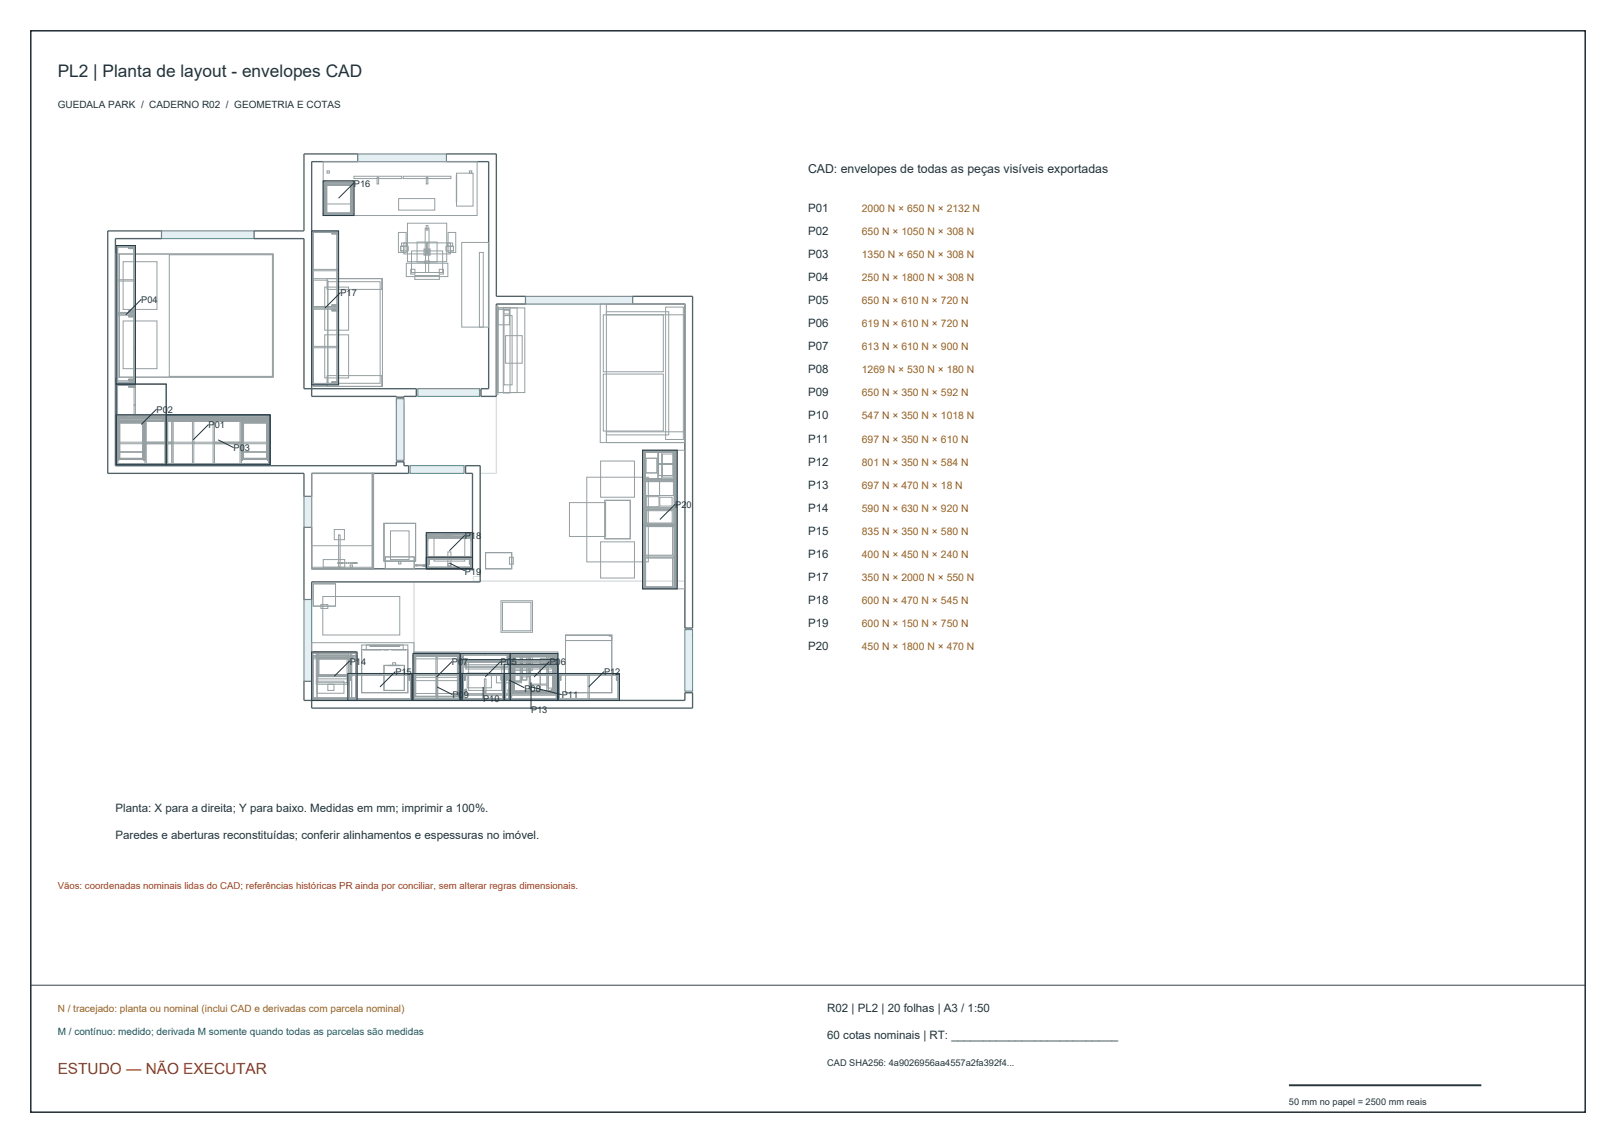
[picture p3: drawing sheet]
<svg xmlns="http://www.w3.org/2000/svg" width="420mm" height="297mm" viewBox="0 0 420 297" stroke-linecap="round" stroke-linejoin="round" font-family="sans-serif">
<path d="M110 103v-2h-31v-39h-49v59h73v-1h2M125 103v-2h2v-59h-46v61h22v2h2M129 103h-24v18h19.8v28.8h-1.8v1.2h55M107 121v2h-26v24.8h41.8v-24.8h-1.8v-2M124.8 123h4.2v-44h49v86h2v15h-2v2h-97v-30.8h43.8v-.2M107.6 151.2v30.8" fill="none" stroke="#d9dfe0" stroke-width=".26"/>
<path d="M79 40h14v2h-12v61h22v.2l5.2-.2v-2h-29.2v-39h-13v-2h13zM116 40h13v37h7.6v2h-7.6v24h-4v-2h2v-59h-11zM28 60h14v2h-12v59h73v-1h2v1h1.2v2h-25.2v6h-2v-6h-51zM164.4 77h15.6v86.2h-2v-84.2h-13.6zM79 137h2v10.8h41.8v-24.8h-1.8v-2h3.8v30.2h-43.8v4.6h-2zM79 177v5h99v-2h2v4h-99v-7z" fill="none" stroke="#526269" stroke-width=".35"/>
<g fill="#e4eff4" stroke="#627d92" stroke-width=".26">
<path d="M42 60h24v2h-24z" fill-rule="evenodd"/>
<path d="M93 40h23v2h-23z" fill-rule="evenodd"/>
<path d="M136.6 77h27.8v2h-27.8z" fill-rule="evenodd"/>
<path d="M79 155.8h2v21.2h-2z" fill-rule="evenodd"/>
<path d="M79 129h2v8h-2z" fill-rule="evenodd"/>
<path d="M108.6 101h16v2h-16z" fill-rule="evenodd"/>
<path d="M103 103.6h2v16h-2z" fill-rule="evenodd"/>
<path d="M106.6 121h14v2h-14z" fill-rule="evenodd"/>
<path d="M178 163.6h2v16h-2z" fill-rule="evenodd"/>
</g>
<g fill="none" stroke="#96a0a2" stroke-width=".26">
<path d="M81 60h6.6v.4h-6.6zM84 42h40v14h-40zM84 47h.4v8.6h-.4zM84 55.6h8v.4h-8zM84.4 47h7.2v.4h-7.2zM84.4 47.4h7.2v8.2h-7.2zM84.4 47.6h.2v8h-.2zM84.4 48h7.2v5h-7.2zM84.4 47.8h7.2v.3h-7.2zM84.4 47.8v1.1zM84.4 47.6l.1 8zM84.5 47.6l.1 8z"/>
<path d="M84.6 47.8h.3v7.8h-.3zM84.8 47.8h6.4v7.8h-6.4zM84.9 47.8h6.2v.3h-6.2zM84.9 55.3h6.2v.3h-6.2zM85 44.4h.6v.6h-.6zM91.1 47.8h.3v7.8h-.3zM91.4 47.6l.1 8zM91.4 47.6h.2v8h-.2zM91.5 47.6l.1 8zM91.6 47.8v1.1zM91.6 47h.4v8.6h-.4zM92 45.8h12.4v.6h-12.4z"/>
<path d="M98 46h.4v1.8h-.4zM103.6 51.6h9.4v3h-9.4zM104.8 45.8h12.4v.6h-12.4zM105.9 58h10.2v10h-10.2zM110.5 59.3h1v6.2h-1zM110.8 58.6h.4v1.2h-.4zM110.8 46h.4v1.8h-.4zM118.6 45.6l.1 6.8zM118.6 45h4.3v8.6h-4.3zM122 44.4h.6v.6h-.6zM30 66h1v32h-1zM30.2 63.8h4.6v.4h-4.6z"/>
<path d="M30.2 64.2h.4v35.2h-.4zM30.6 64.2h4.2v35.2h-4.2zM30.6 72.7h4.2v.3h-4.2zM31 66h40v32h-40zM32 68h8.8v12.4h-8.8zM33.5 64.2h1v.3h-1zM33.5 64.2h1.5v.4h-1.5zM33.7 64.2h.8v.1h-.8zM34.7 64h.3v.4h-.3zM34.8 64h.3v.7h-.3zM34.8 63.8h.4v8.8h-.4zM34.8 72.7h.4v8.8h-.4z"/>
<path d="M34.9 64.1h.2v.5h-.2zM44 66.2h26.8v31.6h-26.8zM81 60.4h.4v39.2h-.4zM81.4 60.4h6.2v39.2h-6.2zM81.4 70h6.2v.4h-6.2zM81.4 79.6h6.2v.4h-6.2zM81.4 72.4h18v28h-18zM81.4 72.8h3.8v27.2h-3.8zM84.4 74.6h6.2v11.2h-6.2zM85 72.4h14.2v2.8h-14.2zM85.2 73.2h13.6v26.4h-13.6zM86.3 60.4h1v.3h-1z"/>
<path d="M86.3 79.3h1v.3h-1zM86.3 60.4h1.5v.4h-1.5zM86.3 79.2h1.5v.4h-1.5zM86.4 60.4h.9v.1h-.9zM86.4 79.5h.9v.1h-.9zM87.5 60.2h.3v.4h-.3zM87.5 79.4h.3v.4h-.3zM87.6 60.2h.3v.7h-.3zM87.6 79.1h.3v.7h-.3zM87.6 60h.4v10h-.4zM87.6 70h.4v10h-.4zM87.7 60.3h.2v.5h-.2z"/>
<path d="M87.7 79.2h.2v.5h-.2zM103.6 60.4h2v5.2h-2zM104.1 64h.8v1.2h-.8zM104.1 64h2v1.2h-2zM104.4 63.1h1.3v.9h-1.3zM104.9 63.1h6.3v2.9h-6.3zM105.6 68.4h10.8v3.5h-10.8zM106.8 70h1v1.2h-1zM107 65.2h4.4v5.6h-4.4zM107.8 71.6h6.4v1h-6.4zM108.4 62.9h5.2v5.2h-5.2zM110.2 64.7h1.6v1.6h-1.6z"/>
<path d="M110.4 67.8h1.2v.6h-1.2zM110.5 65h1v1h-1zM110.6 65.2h4.4v5.6h-4.4zM110.8 63.1h6.3v2.9h-6.3zM114.2 70h1v1.2h-1zM115.9 64h1.9v1.2h-1.9zM116.3 63.1h1.3v.9h-1.3zM116.5 60.4h2v5.2h-2zM117.1 64h.8v1.2h-.8zM120 63h7v22h-7zM124.6 65.6h1v19.4h-1zM129 79.5h.4v23h-.4z"/>
<path d="M130.8 79.9h1.8v22.2h-1.8zM156 79h22v36h-22zM157.6 79h20.4v2.8h-20.4zM173 79.8h4.6v34.4h-4.6zM30.2 99.8h13v21h-13zM30.2 99.8h.4v20.6h-.4zM30.2 99.4h4.6v.4h-4.6zM30.6 99.8h4.2v.4h-4.2zM30.6 81.6h4.2v.3h-4.2zM30.6 81.2h4.2v.3h-4.2zM30.6 98.9h4.2v.4h-4.2zM32 83.4h8.8v12.4h-8.8z"/>
<path d="M33.5 80.9h1v.2h-1zM33.5 82h1v.2h-1zM33.5 98.6h1v.3h-1zM33.5 80.8h1.5v.3h-1.5zM33.5 82h1.5v.3h-1.5zM33.5 98.5h1.5v.4h-1.5zM33.7 81h.8v.2h-.8zM33.7 81.9h.8v.2h-.8zM33.7 98.8h.8v.1h-.8zM34 99.3h.4v.1h-.4zM34.7 99.9h.3v.5h-.3zM34.7 80.9h.3v.5h-.3z"/>
<path d="M34.7 81.7h.3v.5h-.3zM34.7 98.7h.3v.4h-.3zM34.8 80.7h.3v.7h-.3zM34.8 81.7h.3v.7h-.3zM34.8 98.4h.3v.7h-.3zM34.8 100h.3v.7h-.3zM34.8 99.9h.4v5.4h-.4zM34.8 81.6h.4v8.8h-.4zM34.8 90.5h.4v8.8h-.4zM34.9 80.8h.2v.5h-.2zM34.9 81.8h.2v.5h-.2zM34.9 98.5h.2v.5h-.2z"/>
<path d="M81 99.6h6.6v.4h-6.6zM81.4 80h6.2v.4h-6.2zM81.4 90h6.2v.4h-6.2zM84.4 87h6.2v11.2h-6.2zM85 97.6h14.2v2.8h-14.2zM86.3 80.4h1v.3h-1zM86.3 99.3h1v.3h-1zM86.3 80.4h1.5v.4h-1.5zM86.3 99.2h1.5v.4h-1.5zM86.4 80.4h.9v.1h-.9zM86.4 99.5h.9v.1h-.9zM87.5 80.2h.3v.4h-.3z"/>
<path d="M87.5 99.4h.3v.4h-.3zM87.6 80.2h.3v.7h-.3zM87.6 99.1h.3v.7h-.3zM87.6 80h.4v10h-.4zM87.6 90h.4v10h-.4zM87.7 80.3h.2v.5h-.2zM87.7 99.2h.2v.5h-.2zM129.4 80h7v22h-7zM129.4 80h5v22h-5zM129.4 80.4h3v4h-3zM131 82h2.1v18h-2.1zM131 80.6h1.4v1h-1.4z"/>
<path d="M131.4 87.2h4.3v7.2h-4.3zM156.8 81.8h15.6v14.8h-15.6zM156.8 97.2h15.6v14.8h-15.6zM157.6 81h16.2v32h-16.2zM30.2 109.4h.4v11.4h-.4zM30.2 107.8h.4v1.6h-.4zM30.6 109.4h39.2v11h-39.2zM30.6 109.4h7.1v8h-7.1zM30.6 109.4h14.1v11h-14.1zM30.6 114.9h19.4v.4h-19.4zM30.6 107.8h39.2v1.6h-39.2zM30.6 107.8h39.2v.7h-39.2z"/>
<path d="M30.6 107.9h39.2zM30.6 108.4h39.2zM30.6 107.9h39.2v.5h-39.2zM30.6 108.6h39.2v.6h-39.2zM30.6 108.6h39.2zM30.6 109.2h39.2zM30.6 109.6h.2v10h-.2zM30.6 109.2h7v.4h-7zM30.6 107.9h19.9v.4h-19.9zM30.6 107.9h.4v.3h-.4zM30.6 108.7h.4v.2h-.4zM30.6 118.3v1.1z"/>
<path d="M30.6 109.6l.1 10zM30.7 109.6l.1 10zM30.8 108.3h2.2v.2h-2.2zM30.8 109.6h.3v9.8h-.3zM31 109.6h6.2v9.8h-6.2zM31 108.3v.2zM31.1 119.1h6v.3h-6zM31.1 109.6h6v.3h-6zM31.2 107.8h1.7v.6h-1.7zM31.2 108.3h1.1v.2h-1.1zM32.3 108.3v.2zM33.5 100.2h1v.3h-1z"/>
<path d="M33.5 100.2h1.5v.4h-1.5zM33.7 100.2h.8v.1h-.8zM34.8 107.8h2.9v.4h-2.9zM34.8 105.3h.4v2.5h-.4zM34.9 100.1h.2v.5h-.2zM37.1 109.6h.3v9.8h-.3zM37.4 109.6l.1 10zM37.5 109.6h.2v10h-.2zM37.5 109.6l.1 10zM37.6 118.3v1.1zM37.7 109.4h.3v11h-.3zM37.7 107.8h5.4v.4h-5.4z"/>
<path d="M38 114.9h6.7v.4h-6.7zM42.3 107.9h.7v.3h-.7zM42.4 108h.4v1.5h-.4zM42.4 107.9h.5v.2h-.5zM42.5 108.5h.3v1h-.3zM42.6 108h.5v.3h-.5zM42.7 108.5h.1v.8h-.1zM42.8 108.2h.4v12.2h-.4zM43.2 107.8h.4v13h-.4zM43.6 107.8h26.2v12.6h-26.2zM43.6 107.8h26.2v.7h-26.2zM43.6 107.9h26.2z"/>
<path d="M43.6 108.4h26.2zM43.6 107.9h26.2v.5h-26.2zM43.6 108.6h26.2v.6h-26.2zM43.6 108.6h26.2zM43.6 109.2h26.2zM43.6 107.9h13.4v.4h-13.4zM43.6 107.9h.4v.3h-.4zM43.6 108.7h.4v.2h-.4zM43.8 108.3h2.2v.2h-2.2zM44 108.3v.2zM44.2 107.8h1.7v.6h-1.7zM44.2 108.3h1.1v.2h-1.1z"/>
<path d="M44.7 109.4h.3v11h-.3zM45.3 108.3v.2zM48.1 108.3h2.2v.2h-2.2zM48.2 107.8h1.7v.6h-1.7zM48.2 108.3h1.1v.2h-1.1zM48.8 108.3v.2zM49.9 108.7h19.9v.3h-19.9zM50 109.4h.4v11h-.4zM50.1 108.3v.2zM50.1 109h2.2v.3h-2.2zM50.3 109v.3zM50.4 114.9h19.4v.4h-19.4z"/>
<path d="M50.5 108.6h1.7v.5h-1.7zM50.5 109h1.1v.3h-1.1zM51.6 109v.3zM54.6 108.3h2.2v.2h-2.2zM54.7 107.8h1.7v.6h-1.7zM54.7 108.3h1.1v.2h-1.1zM55.3 108.3v.2zM55.4 109.4h.3v11h-.3zM55.7 109.4h14.1v11h-14.1zM55.7 114.9h6.7v.4h-6.7zM56.4 108.7h13.4v.3h-13.4zM56.6 108.3v.2z"/>
<path d="M56.6 109h2.2v.3h-2.2zM56.8 109v.3zM57 108.6h1.7v.5h-1.7zM57 109h1.1v.3h-1.1zM58.1 109v.3zM62.4 109.4h.3v11h-.3zM62.7 109.4h7.1v8h-7.1zM62.7 109.6h.2v10h-.2zM62.8 109.2h7v.4h-7zM62.8 118.3v1.1zM62.8 109.6l.1 10zM62.9 109.6l.1 10z"/>
<path d="M63 109.6h.3v9.8h-.3zM63.2 109.6h6.2v9.8h-6.2zM63.3 119.1h6v.3h-6zM63.3 109.6h6v.3h-6zM67.4 109h2.2v.3h-2.2zM67.5 108.6h1.7v.5h-1.7zM67.5 109h1.1v.3h-1.1zM68.1 109v.3zM69.3 109.6h.3v9.8h-.3zM69.4 109v.3zM69.4 107.9h.4v.3h-.4zM69.4 108.7h.4v.2h-.4z"/>
<path d="M69.6 109.6l.1 10zM69.7 109.6h.1v10h-.1zM69.7 109.6l.1 10zM69.8 118.3v1.1zM69.8 109.4h.4v11.4h-.4zM69.8 107.8h.4v13h-.4zM69.8 107.8h.4v1.6h-.4zM70.2 109.3l.1 10zM156.1 119.8h8.8v9.4h-8.8zM157.6 112.2h20.4v2.8h-20.4zM167 117h9v.4h-9zM167 117h9v19.4h-9z"/>
<path d="M167 117.4h.4v35.2h-.4zM167.4 117.4h7.8v7.2h-7.8zM167.4 117.4h.4v7.2h-.4zM167.4 117.4h3.6v7.1h-3.6zM167.4 117.4h3.6v.2h-3.6zM167.6 117.6h4.4v6.8h-4.4zM167.9 119.1h2.9v3.8h-2.9zM171.1 117.4h4v7.1h-4zM171.1 117.4h4v.2h-4zM171.2 117.6h3.8v2.9h-3.8zM172.2 118h2.8v6h-2.8zM175.3 117.4h.3v7.2h-.3z"/>
<path d="M175.6 117.4h.4v35.2h-.4zM176 117h2v36h-2zM30.2 120.8h40v.2h-40zM30.6 120.4h39.2v.4h-39.2zM30.6 120.4h12.6v.4h-12.6zM43.6 120.4h26.2v.4h-26.2zM81 123h16v24.8h-16zM86.9 137.6h2.6v2.6h-2.6zM88 139h.4v8.4h-.4zM96.7 123h.4v.2h-.4zM96.7 123h.4v24.8h-.4zM96.8 123h.2v24.8h-.2z"/>
<path d="M99.8 136h8.2v9.8h-8.2zM101.5 138h4.8v7.4h-4.8zM110.8 138.8h12v9h-12zM110.8 138.4h.4v1.4h-.4zM110.8 139.8h.4v8h-.4zM110.8 139h1v.2h-1zM110.9 139.6h.6v.1h-.6zM110.9 138.4h.2v2.1h-.2zM110.9 139.5h.2v.6h-.2zM111.2 138.4h11.2v1.4h-11.2zM111.2 139.8h11.2v7.6h-11.2zM111.2 138.7h11.2v.2h-11.2z"/>
<path d="M111.2 139.3h11.2v.2h-11.2zM111.2 138.5v.2zM111.2 139.1v.2zM111.2 139.4h1.8v.2h-1.8zM111.2 139h5.8v.4h-5.8zM111.4 139.2l.1 .3zM111.6 139.2l.1 .3zM112 139.4l.2 .1zM112.1 139.2v.3zM112.5 139.2l.1 .3zM112.7 139.2l.1 .3zM112.8 139.8h8v6h-8z"/>
<path d="M115.2 139.4h1.8v.2h-1.8zM115.5 139.2v.3zM115.7 139.2v.3zM116 139.4l.3 .1zM116.1 139.2l.1 .3zM116.6 138.8h1.8v.2h-1.8zM116.6 138.4h5.8v.4h-5.8zM116.6 139.2v.3zM116.7 139.2l.1 .3zM116.8 138.6l.1 .3zM117 138.6v.3zM117.3 138.8l.3 .1z"/>
<path d="M117.4 138.6l.1 .3zM117.9 138.6v.3zM118.1 138.6v.3zM120.6 138.8h1.8v.2h-1.8zM120.8 138.6l.1 .3zM121 138.6l.1 .3zM121.4 138.8l.2 .1zM121.5 138.6v.3zM121.7 139.1h.7v.2h-.7zM121.7 139.2h1zM121.8 139h1v.2h-1zM121.9 138.6l.1 .3z"/>
<path d="M122.1 138.6l.1 .3zM122.1 139.6h.6v.1h-.6zM122.4 138.5v.2zM122.4 138.4h.4v1.4h-.4zM122.4 139.8h.4v8h-.4zM122.5 138.4h.2v2.1h-.2zM122.5 139.5h.2v.6h-.2zM148 130.6h9.4v8.8h-9.4zM152.5 124h16v22h-16zM157.2 130h6.6v10h-6.6zM167 136.5h9v16.5h-9zM167.4 125h7.8v27.6h-7.8z"/>
<path d="M167.4 124.6h7.8v.4h-7.8zM167.4 132h7.8v.3h-7.8zM167.4 136.3h7.8v.3h-7.8zM167.4 136.6h.4v16h-.4zM167.4 132.3h.4v4h-.4zM167.4 125h.4v7h-.4zM167.4 124.4h3.6v.2h-3.6zM167.8 136.6h7.4v16h-7.4zM167.8 125.2h3.6v3.6h-3.6zM167.8 136.8h7v7.5h-7zM168 132.5h7v3.6h-7zM168 129.1h3.3v2.6h-3.3z"/>
<path d="M168.1 132.7h6.6v3.2h-6.6zM171.1 124.4h4v.2h-4zM171.2 120.7h3.8v2.9h-3.8zM171.4 125.2h3.6v3.6h-3.6zM171.5 129.2h3.2v2.3h-3.2zM175.3 136.6h.3v16h-.3zM175.3 132.3h.3v4h-.3zM175.3 125h.3v7h-.3zM81 141.8h16v6h-16zM81 147.4h16v.4h-16zM81.4 151.7h5.8v5.8h-5.8zM83.4 157.1h1.8v1h-1.8z"/>
<path d="M83.9 155h20v10h-20zM84 145.4h5.6v2h-5.6zM87.8 146.2h.2v.2h-.2zM87.9 146.2h.2v.2h-.2zM88 146.2h.2v.2h-.2zM88.3 146.2h.2v.2h-.2zM88.6 146.2h.2v.2h-.2zM89 146.2h.2v.2h-.2zM89.5 146.2h.2v.2h-.2zM89.9 146.2h.2v.2h-.2zM90.5 146.2h.2v.2h-.2zM90.9 146.2h.2v.2h-.2z"/>
<path d="M91 146.8h.6v.6h-.6zM91.4 146.2h.2v.2h-.2zM91.8 146.2h.2v.2h-.2zM92.1 146.2h.2v.2h-.2zM92.4 146.2h.2v.2h-.2zM92.5 146.2h.2v.2h-.2zM92.6 146.2h.2v.2h-.2zM96.7 147.6h.4v.2h-.4zM100.2 144.7h7.5v3.1h-7.5zM103.6 145.9h.6v.6h-.6zM108 146.8h.2v.2h-.2zM108.1 146.8h.2v.2h-.2z"/>
<path d="M108.3 146.8h.2v.2h-.2zM108.5 146.8h.2v.2h-.2zM108.8 146.8h.2v.2h-.2zM109.1 146.8h.2v.2h-.2zM109.3 146.8h.2v.2h-.2zM109.6 146.8h.2v.2h-.2zM109.9 146.8h.2v.2h-.2zM110 146.8h.4v.4h-.4zM110.1 146.8h.2v.2h-.2zM110.3 146.8h.2v.2h-.2zM110.4 146.8h.2v.2h-.2zM110.8 145.3h.4v2.5h-.4z"/>
<path d="M110.8 144.9h6v.3h-6zM110.8 144.8l6 .1zM110.9 140.2h.3v.2h-.3zM111 145h.7v.3h-.7zM111 145.1h.4v.3h-.4zM111.1 145h.5v.2h-.5zM111.2 147.4h11.2v.4h-11.2zM111.2 145.3h11.2v2.1h-11.2zM111.2 145.6h.1v.8h-.1zM111.2 144.6h11.2v.1h-11.2zM111.2 145.6h.3v1h-.3zM111.2 145.1h.4v1.5h-.4z"/>
<path d="M116.4 146.4h.8v.8h-.8zM116.4 143.4h.8v3.6h-.8zM116.8 144.9h6v.3h-6zM116.8 144.8l6 .1zM121.9 145h.7v.3h-.7zM122 145.1h.4v1.5h-.4zM122 145h.5v.2h-.5zM122.1 145.6h.3v1h-.3zM122.2 145.1h.4v.3h-.4zM122.3 145.6h.1v.8h-.1zM122.4 145.3h.4v2.5h-.4zM122.4 140.2h.3v.2h-.3z"/>
<path d="M126.2 143.6h6.8v4.2h-6.8zM130.2 156.1h8.2v8.2h-8.2zM130.6 156.5h7.4v7.4h-7.4zM132.4 144.8h1v1.8h-1zM156.1 140.8h8.8v9.4h-8.8zM167 152.6h9v.4h-9zM167.4 144.5h7.8v.3h-7.8zM167.8 145h7v7.4h-7zM81 169.8h.4v12.2h-.4zM81 167h26.6v15h-26.6zM81 170.4h.4v11.6h-.4zM81.4 170.4h11v11.2h-11z"/>
<path d="M81.4 170.4h11v.4h-11zM81.4 170.4h1v.8h-1zM81.4 169.4h11v.4h-11zM82 170.7h.4v.2h-.4zM82.2 170h8.4v7.8h-8.4zM82.4 177h7v3.1h-7zM82.4 170.8h9v5h-9zM82.4 170.8h.3v.3h-.3zM82.4 175.5h.3v.3h-.3zM82.4 170.8h.3v5h-.3zM82.4 169.8h.4v1h-.4zM82.4 175.4h9v6.6h-9z"/>
<path d="M82.4 176.4h9v5.6h-9zM82.6 170.4h7.6v7h-7.6zM82.7 170.8h8.4v.3h-8.4zM82.7 175.5h8.4v.3h-8.4zM82.9 171.3h8v4h-8zM85.2 177.8h1.6v1.6h-1.6zM90.4 175.4h.4v6.6h-.4zM90.4 175h8.3v.4h-8.3zM90.6 175.1h.7v.3h-.7zM90.6 175.2h.4v.3h-.4zM90.7 175.1h.5v.2h-.5zM90.8 175.4h15.9v6.2h-15.9z"/>
<path d="M90.8 175.7h.1v.8h-.1zM90.8 175.7h.3v1h-.3zM90.8 175.2h.4v1.5h-.4zM91 169.8h.4v1h-.4zM91.1 170.8h.3v.3h-.3zM91.1 175.5h.3v.3h-.3zM91.1 170.8h.3v5h-.3zM91.4 170.4h1v.8h-1zM91.4 170.7h.4v.2h-.4zM92.4 169.8h.4v12.2h-.4zM92.4 170.4h.4v11.6h-.4zM94 168.8h12v11.2h-12z"/>
<path d="M94 167.6h12v12.4h-12zM94.5 168.8l4.6 .1zM95.2 167.6h9.6v1.2h-9.6zM96.1 167.8h7.8v.2h-7.8zM98.8 175h8.3v.4h-8.3zM99.7 168.8l1.2 .1zM99.8 172.9h5.3v6.5h-5.3zM100.8 172.9l3.2 .1zM101.5 172.9h.1zM101.8 168.8l3.7 .1zM102 172.9h.1zM102.1 172.2h.7v.7h-.7z"/>
<path d="M102.5 172.9h.1zM103 172.9h.2zM103.5 172.9h.2zM106.2 175.1h.7v.3h-.7zM106.3 175.2h.4v1.5h-.4zM106.3 175.1h.5v.2h-.5zM106.4 175.7h.3v1h-.3zM106.5 175.2h.4v.3h-.4zM106.6 175.7h.1v.8h-.1zM106.7 175.4h.4v6.6h-.4zM107.1 175.4h.4v6.6h-.4zM107.1 175h6.5v.4h-6.5z"/>
<path d="M107.3 175.1h.7v.3h-.7zM107.3 175.2h.4v.3h-.4zM107.3 170.2h.4v11.8h-.4zM107.3 170.1h.6v2h-.6zM107.4 175.1h.5v.2h-.5zM107.5 175.4h12.2v6.2h-12.2zM107.5 175.7h.1v.8h-.1zM107.5 170.1l12 .1zM107.5 170.1h12zM107.5 175.7h.3v1h-.3zM107.5 169.6h11.9v.5h-11.9zM107.5 175.2h.4v1.5h-.4z"/>
<path d="M107.6 171.2h12v9h-12zM107.6 176h12v6h-12zM107.6 169.4h37.4v12.6h-37.4zM107.7 176.9h11.5v4.2h-11.5zM107.7 170.2h11.5v10.7h-11.5zM107.7 170.8h.4v10.1h-.4zM107.7 170.2h11.5v.3h-11.5zM107.7 170.1h11.5v.3h-11.5zM107.7 169.8h11.5v.4h-11.5zM107.9 170.1h11.2v10.9h-11.2zM113.3 170.8h.3v10.1h-.3zM113.4 175.4h.4v6.2h-.4z"/>
<path d="M113.6 175h6.5v.4h-6.5zM118.9 170.8h.3v10.1h-.3zM119.1 170.1h.5v2h-.5zM119.2 175.1h.7v.3h-.7zM119.2 170.2h.4v11.8h-.4zM119.3 175.2h.4v1.5h-.4zM119.3 175.1h.5v.2h-.5zM119.4 175.7h.3v1h-.3zM119.5 175.2h.4v.3h-.4zM119.6 175.7h.1v.8h-.1zM119.6 170.2h.4v11.8h-.4zM119.6 171.4h.4v10.6h-.4z"/>
<path d="M119.6 169.8h6.5v.4h-6.5zM119.7 175.4h.4v6.6h-.4zM119.8 169.9h.7v.3h-.7zM119.8 170h.4v.3h-.4zM119.9 169.9h.5v.2h-.5zM120 170.2h12.2v11.4h-12.2zM120 170.5h.1v.9h-.1zM120 172.1v8.1zM120 170.5h.3v1h-.3zM120 170h.4v1.5h-.4zM120.1 171.4h24.4v.4h-24.4zM120.1 171.8h24.4v8.8h-24.4z"/>
<path d="M120.1 172.1h.3v8.1h-.3zM120.1 171.8h24.4v.3h-24.4zM120.1 175.4h.4v6.6h-.4zM120.1 175h5.4v.4h-5.4zM120.3 175.1h.7v.3h-.7zM120.3 175.2h.4v.3h-.4zM120.4 175.1h.5v.2h-.5zM120.5 175.4h10.2v6.2h-10.2zM120.5 175.7h.1v.8h-.1zM120.5 175.7h.3v1h-.3zM120.5 175.2h.4v1.5h-.4zM120.8 172.5l.5 .1z"/>
<path d="M120.8 179.3l.5 .1zM120.9 172.6h.4v.7h-.4zM120.9 172.4v.3zM120.9 179.4h.4v.7h-.4zM120.9 179.2v.3zM120.9 172.3h.3v.6h-.3zM120.9 179.1h.3v.6h-.3zM121 172.7h22.5v.4h-22.5zM121 173.4h22.5v.4h-22.5zM121.2 172.4l.1 .3zM121.2 179.2l.1 .3zM121.4 174.9h6.3v3.8h-6.3z"/>
<path d="M121.8 172h8.6v7.4h-8.6zM125.6 175h5.4v.4h-5.4zM125.9 179.8h.4v.4h-.4zM125.9 176.4h.4v3.4h-.4zM126.1 169.8h6.5v.4h-6.5zM129 175.5h6.5v1.9h-6.5zM130.1 175.1h.8v.3h-.8zM130.3 175.2h.3v1.5h-.3zM130.3 175.1h.5v.2h-.5zM130.4 175.7h.2v1h-.2zM130.4 175.2h.5v.3h-.5zM130.5 175.7h.2v.8h-.2z"/>
<path d="M130.7 175.4h.3v6.6h-.3zM131 175.4h.4v6.6h-.4zM131 172.6h14v9.4h-14zM131.1 175h6.9v.4h-6.9zM131.2 175.1h.7v.3h-.7zM131.2 175.2h.4v.3h-.4zM131.3 175.1h.5v.2h-.5zM131.4 175.4h13.2v6.2h-13.2zM131.4 175.7h.2v.8h-.2zM131.4 175.7h.3v1h-.3zM131.5 175.2h.3v1.5h-.3zM131.7 169.9h.7v.3h-.7z"/>
<path d="M131.8 170h.4v1.5h-.4zM131.8 169.9h.5v.2h-.5zM131.9 170.5h.3v1h-.3zM132 170h.4v.3h-.4zM132 172.5l.5 .1zM132 179.3l.5 .1zM132.1 170.5h.1v.9h-.1zM132.1 172.6h.4v.7h-.4zM132.1 172.4v.3zM132.1 179.4h.4v.7h-.4zM132.1 179.2v.3zM132.1 172.3h.3v.6h-.3z"/>
<path d="M132.1 179.1h.3v.6h-.3zM132.2 170.2h.4v11.8h-.4zM132.4 172.4l.1 .3zM132.4 179.2l.1 .3zM132.6 170.2h.4v11.8h-.4zM132.6 169.8h12.4v.4h-12.4zM132.8 170.2h5.6v4h-5.6zM132.8 170.2h5.6v.4h-5.6zM133 170.2h11.6v11.4h-11.6zM133 170.2h.1v10h-.1zM133 178.9v1.1zM133 170.2l.1 10z"/>
<path d="M133.1 170.2l.1 10zM133.1 170.2h11.3v9.8h-11.3zM133.2 170.2h.3v9.8h-.3zM133.2 179.7h11.1v.3h-11.1zM133.2 170.2h11.1v.3h-11.1zM133.3 173.5h9.2v6.5h-9.2zM133.3 173h2v.4h-2zM133.3 173h9.2v7h-9.2zM133.4 170.2h10.8v9.8h-10.8zM133.5 179.7h10.6v.3h-10.6zM133.5 170.2h10.6v.3h-10.6zM133.6 170.5h4v9.1h-4z"/>
<path d="M133.6 170.5l.1 9.1zM133.7 170.5l3.8 .1zM133.7 179.5l3.8 .1zM133.8 170.7h1.4v6.2h-1.4zM133.8 170.7h1.6v6.4h-1.6zM133.9 173h.2zM134.3 173h.2zM134.8 173h.2zM135.3 173h7.2v.4h-7.2zM135.7 170.7h1.2v6h-1.2zM135.7 170.7h1.6v5.2h-1.6zM136 173.1l6 .1z"/>
<path d="M137.5 170.5l.1 9.1zM137.7 170.5h6.3v9.1h-6.3zM137.7 170.5l.1 9.1zM137.8 170.5l6.1 .1zM137.8 179.5l6.1 .1zM137.9 170.7h4.2v7.1h-4.2zM137.9 178h4.2v1.5h-4.2zM138 175h6.9v.4h-6.9zM140.4 172.9h3.2v6.7h-3.2zM140.4 171.2h3.2v8.4h-3.2zM140.5 171.2h3v1.7h-3zM140.7 172.5h2.6v.4h-2.6z"/>
<path d="M141.1 172.5h.5zM141.8 173h.4v.4h-.4zM141.8 172.5h.5zM142.4 170.8h1.4v3.8h-1.4zM142.4 175h1.4v3.8h-1.4zM142.6 172.5h.4zM143.3 172.5l.5 .1zM143.3 179.3l.5 .1zM143.3 172.6h.4v.7h-.4zM143.3 172.4l.1 .3zM143.3 179.4h.4v.7h-.4zM143.3 179.2l.1 .3z"/>
<path d="M143.4 172.3h.3v.6h-.3zM143.4 179.1h.3v.6h-.3zM143.7 172.4v.3zM143.7 179.2v.3zM143.9 170.5l.1 9.1zM144.1 170.2h.3v9.8h-.3zM144.1 175.1h.7v.3h-.7zM144.2 172.1h.3v8.1h-.3zM144.2 175.2h.4v1.5h-.4zM144.2 175.1h.5v.2h-.5zM144.3 175.7h.3v1h-.3zM144.4 170.2l.1 10z"/>
<path d="M144.4 175.2h.4v.3h-.4zM144.4 170.2h.2v10h-.2zM144.5 175.7h.1v.8h-.1zM144.5 178.9l.1 1.1zM144.6 172.1v8.1zM144.6 170.2h.4v11.8h-.4zM144.6 175.4h.4v6.6h-.4zM144.6 171.4h.4v10.6h-.4zM145 175.4h.3v6.6h-.3zM145 175h8v.4h-8zM145.1 175.1h.8v.3h-.8zM145.1 175.2h.5v.3h-.5z"/>
<path d="M145.2 175.1h.5v.2h-.5zM145.3 175.4h15.3v6.2h-15.3zM145.3 175.7h.2v.8h-.2zM145.4 175.7h.2v1h-.2zM145.4 175.2h.4v1.5h-.4zM147 166.5h12v13.5h-12zM147 165.1h12v1.3h-12zM147 165.1h12v14.9h-12zM152.8 175.4h.4v6.2h-.4zM153 175h8v.4h-8zM158.4 165.2h.4zM160.1 175.1h.7v.3h-.7z"/>
<path d="M160.2 175.2h.4v1.5h-.4zM160.2 175.1h.5v.2h-.5zM160.3 175.7h.3v1h-.3zM160.4 175.2h.4v.3h-.4zM160.5 175.7h.1v.8h-.1zM160.6 175.4h.4v6.6h-.4zM81 181.6h26.6v.4h-26.6zM81.4 181.6h11v.4h-11zM81.4 181.3h11v.3h-11zM90.8 181.6h15.9v.4h-15.9zM107.5 181.6h12.2v.4h-12.2zM107.6 181.6h37.4v.4h-37.4z"/>
<path d="M120 181.6h12.2v.4h-12.2zM120.1 180.2h24.4v.4h-24.4zM120.5 181.6h10.2v.4h-10.2zM131.4 181.6h13.2v.4h-13.2zM133 181.6h11.6v.4h-11.6zM145.3 181.6h15.3v.4h-15.3z"/>
</g>
<g fill="none" stroke="#263e4b" stroke-width=".26">
<path d="M84 47h8v9h-8zM30.2 63.8h5v36h-5zM81 60h7v40h-7zM30.2 99.8h13v21h-13zM30.2 107.8h40v13h-40zM43.2 107.8h27v13h-27zM167 117h9v36h-9zM110.8 138.4h12v9.4h-12zM110.8 144.8h12v3h-12zM81 169.4h11.8v12.6h-11.8zM90.4 175h16.7v7h-16.7zM107.1 175h13v7h-13z"/>
<path d="M107.3 169.8h12.3v12.2h-12.3zM119.6 169.8h13v12.2h-13zM119.6 171.4h25.4v10.6h-25.4zM120.1 175h10.9v7h-10.9zM131 175h14v7h-14zM131 172.6h14v9.4h-14zM132.6 169.8h12.4v12.2h-12.4zM145 175h16v7h-16z"/>
</g>
<g fill="none" stroke="#263238" stroke-width=".26">
<path d="M92 47.5l-4 4M36.7 77.8l-4 4M88.5 76l-4 4M40.7 106.3l-4 4M54.2 110.3l-4 4M56.7 114.3l4 2M120.8 139.1l-4 4M175.5 131l-4 4M116.8 146.3l4 2M90.9 171.7l-4 4M102.7 174.5l-3.9 4M113.6 178.5l4 2"/>
<path d="M117.5 171.9l-4 4M125.6 178.5v3M130.1 171.9l-4 4M132.3 176.7l4 2M138 178.5l8 2M138 177.3v7M142.8 171.9l-4 4M157 174.5l-4 4"/>
</g>
<path d="M8 8h404v281h-404z" fill="none" stroke="#263238" stroke-width=".4"/>
<path d="M8 256h404" fill="none" stroke="#34434a" stroke-width=".26"/>
<path d="M335 282h50" fill="none" stroke="#263238" stroke-width=".5"/>
<text font-size="4.5" fill="#263238" x="15" y="20">PL2 | Planta de layout - envelopes CAD</text>
<text font-size="4" fill="#9d2925" x="15" y="279">ESTUDO — NÃO EXECUTAR</text>
<text font-size="3.2" fill="#263238" x="210" y="45">CAD: envelopes de todas as peças visíveis exportadas</text>
<g font-size="3" fill="#263238">
<text x="210" y="55">P01</text>
<text x="210" y="61">P02</text>
<text x="210" y="67">P03</text>
<text x="210" y="73">P04</text>
<text x="210" y="79">P05</text>
<text x="210" y="85">P06</text>
<text x="210" y="91">P07</text>
<text x="210" y="97">P08</text>
<text x="210" y="103">P09</text>
<text x="210" y="109">P10</text>
<text x="210" y="115">P11</text>
<text x="210" y="121">P12</text>
<text x="210" y="127">P13</text>
<text x="210" y="133">P14</text>
<text x="210" y="139">P15</text>
<text x="210" y="145">P16</text>
<text x="210" y="151">P17</text>
<text x="210" y="157">P18</text>
<text x="210" y="163">P19</text>
<text x="210" y="169">P20</text>
<text x="30" y="211">Planta: X para a direita; Y para baixo. Medidas em mm; imprimir a 100%.</text>
<text x="30" y="218">Paredes e aberturas reconstituídas; conferir alinhamentos e espessuras no imóvel.</text>
<text x="215" y="263">R02 | PL2 | 20 folhas | A3 / 1:50</text>
<text x="215" y="270">60 cotas nominais | RT: __________________________</text>
</g>
<g font-size="2.7" fill="#94621c">
<text x="224" y="55">2000 N × 650 N × 2132 N</text>
<text x="224" y="61">650 N × 1050 N × 308 N</text>
<text x="224" y="67">1350 N × 650 N × 308 N</text>
<text x="224" y="73">250 N × 1800 N × 308 N</text>
<text x="224" y="79">650 N × 610 N × 720 N</text>
<text x="224" y="85">619 N × 610 N × 720 N</text>
<text x="224" y="91">613 N × 610 N × 900 N</text>
<text x="224" y="97">1269 N × 530 N × 180 N</text>
<text x="224" y="103">650 N × 350 N × 592 N</text>
<text x="224" y="109">547 N × 350 N × 1018 N</text>
<text x="224" y="115">697 N × 350 N × 610 N</text>
<text x="224" y="121">801 N × 350 N × 584 N</text>
<text x="224" y="127">697 N × 470 N × 18 N</text>
<text x="224" y="133">590 N × 630 N × 920 N</text>
<text x="224" y="139">835 N × 350 N × 580 N</text>
<text x="224" y="145">400 N × 450 N × 240 N</text>
<text x="224" y="151">350 N × 2000 N × 550 N</text>
<text x="224" y="157">600 N × 470 N × 545 N</text>
<text x="224" y="163">600 N × 150 N × 750 N</text>
<text x="224" y="169">450 N × 1800 N × 470 N</text>
</g>
<text font-size="2.6" fill="#263238" x="15" y="28">GUEDALA PARK / CADERNO R02 / GEOMETRIA E COTAS</text>
<text font-size="2.6" fill="#94621c" x="15" y="263">N / tracejado: planta ou nominal (inclui CAD e derivadas com parcela nominal)</text>
<text font-size="2.6" fill="#006b60" x="15" y="269">M / contínuo: medido; derivada M somente quando todas as parcelas são medidas</text>
<text font-size="2.5" fill="#a32c28" x="15" y="231">Vãos: coordenadas nominais lidas do CAD; referências históricas PR ainda por conciliar, sem alterar regras dimensionais.</text>
<g font-size="2.4" fill="#263238">
<text x="92" y="48.5">P16</text>
<text x="88.5" y="77">P17</text>
<text x="36.7" y="78.8">P04</text>
<text x="40.7" y="107.3">P02</text>
<text x="54.2" y="111.3">P01</text>
<text x="60.7" y="117.3">P03</text>
<text x="175.5" y="132">P20</text>
<text x="120.8" y="140.1">P18</text>
<text x="120.8" y="149.3">P19</text>
<text x="90.9" y="172.7">P14</text>
<text x="117.5" y="172.9">P07</text>
<text x="130.1" y="172.9">P05</text>
<text x="142.8" y="172.9">P06</text>
<text x="102.7" y="175.5">P15</text>
<text x="136.3" y="179.7">P08</text>
<text x="157" y="175.5">P12</text>
<text x="117.6" y="181.5">P09</text>
<text x="125.6" y="182.5">P10</text>
<text x="138" y="185.3">P13</text>
<text x="146" y="181.5">P11</text>
<text x="215" y="277">CAD SHA256: 4a9026956aa4557a2fa392f4...</text>
<text x="335" y="287">50 mm no papel = 2500 mm reais</text>
</g>
</svg>
